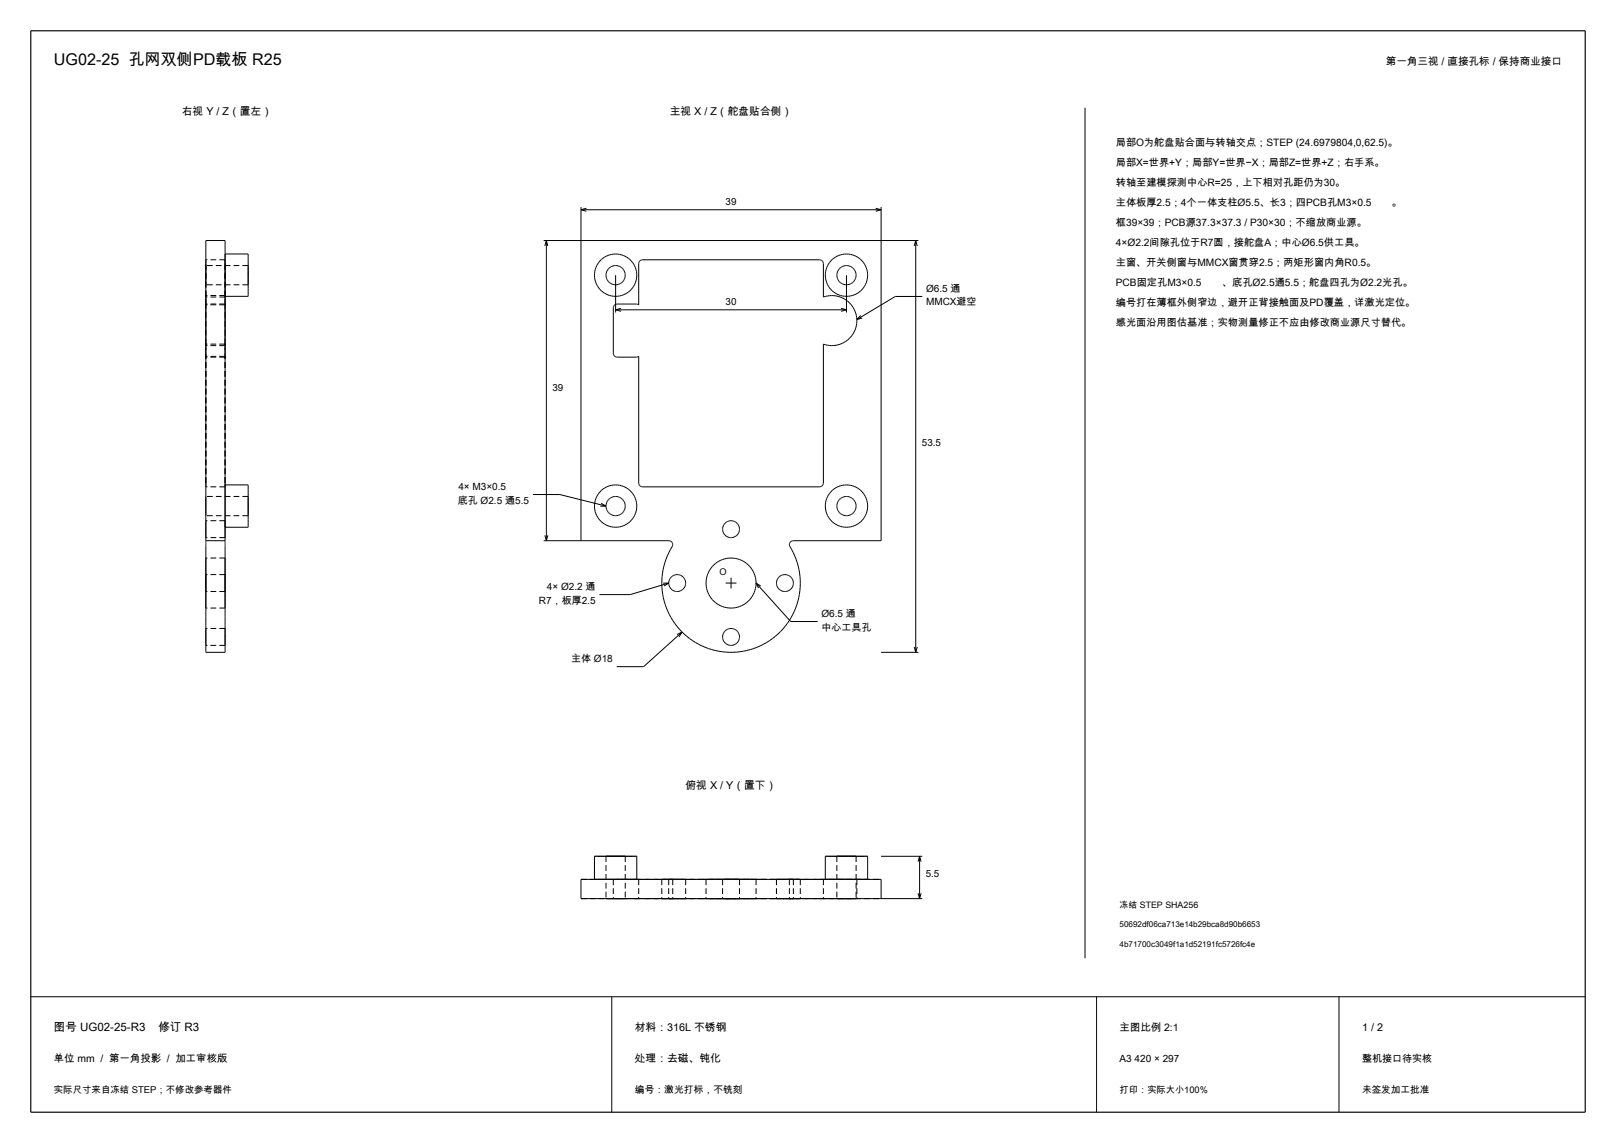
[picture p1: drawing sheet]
<svg xmlns="http://www.w3.org/2000/svg" width="420mm" height="297mm" viewBox="0 0 420 297" stroke-linecap="round" stroke-linejoin="round" font-family="sans-serif">
<path d="M8 8h404v281h-404z" fill="none" stroke="#000" stroke-width=".3"/>
<g fill="none" stroke="#000" stroke-width=".26">
<path d="M282 28v221M151 53.8v86.7M151 54.5h78M151 54.5l1.4 .4M152.4 54.1l-1.4 .4M227.6 54.1l1.4 .4M229 53.8v86.7h-22.8a1 1 0 0 0-.9 1.5 18 18 0 0 1-15.6 27.5 18 18 0 0 1-14.9-27.9 1 1 0 0 0-1-1.1h-32.5M229 54.5l-1.4 .4M53.5 62.5h5v107h-5zM58.5 66h6v11h-6M141.3 62.5h97.4M142 62.5v78"/>
<path d="M142 62.5l-.4 1.4M142 62.5l.4 1.4M160 71.5v9.7M166.3 67.8l.7-.3h46a1 1 0 0 1 1 1v8.7a6.5 6.5 0 0 1 8.7 6.1 6.5 6.5 0 0 1-8.7 6.1v36.1a1 1 0 0 1-1 1h-46a1 1 0 0 1-1-1v-32.9l-.6 .2h-5a1 1 0 0 1-1-1v-11.8a1 1 0 0 1 1-1h5l.6 .2v-10.7zM220 71.5v9.7M238 62.5v107M238 62.5l-.4 1.4M238 62.5l.4 1.4M239.7 77h-7l-10 6M160 80.5h60M160 80.5l1.4 .4M161.4 80.1l-1.4 .4"/>
<path d="M218.6 80.1l1.4 .4M220 80.5l-1.4 .4M223.7 82l-1 1M224.1 82.6l-1.4 .4M58.5 126h6v11h-6M138.5 128.5h7l12 3M141.6 139.1l.4 1.4M142.4 139.1l-.4 1.4M156.2 130.8l1.3 .7M157.5 131.5h-1.5M53.5 140.5h5M173.8 151.5l-10 3h-8"/>
<path d="M173.8 151.5h-1.5M173.8 151.5l-1.2 .8M188.6 151.5h2.8M190 150.1v2.8M196.5 151.5l9 10h7M196.5 151.5l.6 1.3M196.5 151.5l1.2 .8M177.3 164.2l-10 9h-7M177.3 164.2l-1.3 .7M177.3 164.2l-.8 1.3M229 169.5h9.7M237.6 168.1l.4 1.4"/>
<path d="M238.4 168.1l-.4 1.4M154.5 228.5v-6h11v6M214.5 228.5v-6h11v6M229 233.5v-5h-78v5h88.7M229 222.5h10.7M238.6 232.1l.4 1.4M239 222.5v11M239 222.5l-.4 1.4M239 222.5l.4 1.4M239.4 232.1l-.4 1.4M8 259h404M159 259v30"/>
<path d="M285 259v30M348 259v30"/>
<circle cx="160" cy="71.5" r="2.5"/>
<circle cx="220" cy="71.5" r="2.5"/>
<circle cx="160" cy="131.5" r="2.5"/>
<circle cx="190" cy="137.5" r="2.2"/>
<circle cx="220" cy="131.5" r="2.5"/>
<circle cx="176" cy="151.5" r="2.2"/>
<circle cx="190" cy="151.5" r="6.5"/>
<circle cx="204" cy="151.5" r="2.2"/>
<circle cx="190" cy="165.5" r="2.2"/>
</g>
<g fill="none" stroke="#000" stroke-width=".26" stroke-dasharray="1.5 .8" stroke-linecap="butt">
<path d="M53.5 68.5v-.1M53.5 68.4v-.1M53.5 68.3v-.1M53.5 68.2v-.1M53.5 68.1v-.1M53.5 68v-.1M53.5 67.9v-.1M53.5 67.8v-.1M53.5 67.7v-.1M53.5 67.6v-.1M53.5 77.2v-8.7M53.5 79.2v-1"/>
<path d="M53.5 78.2v-.8M53.5 77.4v-.4M53.5 77v-.2M53.5 76.8v.1M53.5 76.9v.1M53.5 77v.1M53.5 77.1v.1M53.5 79.2v-10.7M53.5 79.2v-.1M53.5 79.1v-.1M53.5 79v.1M53.5 79.1v.1"/>
<path d="M53.5 79.2v.1M53.5 79.3v.1M53.5 79.4v.1M53.5 79.5v.1M53.5 79.6v.1M53.5 79.7v.1M53.5 79.8v.1M53.5 79.9v.1M53.5 69v.1M53.5 69.1v.1M53.5 69.2v.3M53.5 69.5v.4"/>
<path d="M53.5 69.9v.5M53.5 70.4v.5M53.5 70.9v.6M53.5 71.5v.6M53.5 72.1v.5M53.5 72.6v.5M53.5 73.1v.4M53.5 73.5v.3M53.5 73.8v.1M53.5 73.9v.1M58.5 66v.1M58.5 66.1v.4"/>
<path d="M58.5 66.5v.7M58.5 67.2v.9M58.5 68.1v1M58.5 69.1v1.2M58.5 70.3v1.2M58.5 71.5v1.2M58.5 72.7v1.2M58.5 73.9v1M58.5 74.9v.9M58.5 75.8v.7M58.5 76.5v.4M58.5 76.9v.1"/>
<path d="M58.5 68.5v-.1M58.5 68.4v-.1M58.5 68.3v-.1M58.5 68.2v-.1M58.5 68.1v-.1M58.5 68v-.1M58.5 67.9v-.1M58.5 67.8v-.1M58.5 67.7v-.1M58.5 67.6v-.1M58.5 77.2v-8.7M58.5 79.2v-1"/>
<path d="M58.5 78.2v-.8M58.5 77.4v-.4M58.5 77v-.2M58.5 76.8v.1M58.5 77v.1M58.5 77.1v.1M58.5 79v.1M58.5 79.1v.1M58.5 79.2v.1M58.5 79.3v.1M58.5 79.4v.1M58.5 79.5v.1"/>
<path d="M58.5 79.6v.1M58.5 79.7v.1M58.5 79.8v.1M58.5 79.9v.1M58.5 79.2v-.1M58.5 79.1v-.1M58.5 79.2v-10.7M58.5 67.5h-5M58.5 77.2h-5M58.5 79.2h-5M58.5 79h-5M58.5 76.8h-5"/>
<path d="M64.5 69v.1M64.5 69.1v.1M64.5 69.2v.3M64.5 69.5v.4M64.5 69.9v.5M64.5 70.4v.5M64.5 70.9v.6M64.5 71.5v.6M64.5 72.1v.5M64.5 72.6v.5M64.5 73.1v.4M64.5 73.5v.3"/>
<path d="M64.5 73.8v.1M64.5 73.9v.1M64.5 69h-11M64.5 74h-11M154.5 71.5v.5M154.5 71v.5M154.5 72l.1 .5M154.6 70.5l-.1 .5M154.6 72.5l.1 .5M154.7 70l-.1 .5M154.7 73l.2 .5M154.9 69.5l-.2 .5"/>
<path d="M154.9 73.5l.2 .5M155.1 69.1l-.2 .4M155.1 74l.2 .4M155.3 68.6l-.2 .5M155.3 74.4l.3 .4M155.6 68.2l-.3 .4M155.6 74.8l.3 .4M155.9 67.8l-.3 .4M155.9 75.2l.4 .4M156.3 67.4l-.4 .4M156.3 75.6l.4 .3M156.7 67.1l-.4 .3"/>
<path d="M156.7 75.9l.4 .3M157.1 66.8l-.4 .3M157.1 76.2l.4 .2M157.5 66.6l-.4 .2M157.5 76.4l.5 .2M158 66.4l-.5 .2M158 76.6l.5 .2M158.5 66.2l-.5 .2M158.5 76.8l.5 .1M159 66.1l-.5 .1M159 76.9l.5 .1M159.5 66l-.5 .1"/>
<path d="M159.5 77h.5M160 66h-.5M160 77h.5M160.5 77l.5-.1M160.5 66h-.5M161 76.9l.5-.1M161 66.1l-.5-.1M161.5 76.8l.5-.2M161.5 66.2l-.5-.1M162 76.6l.5-.2M162 66.4l-.5-.2M162.5 76.4l.4-.2"/>
<path d="M162.5 66.6l-.5-.2M162.9 76.2l.4-.3M162.9 66.8l-.4-.2M163.3 75.9l.4-.3M163.3 67.1l-.4-.3M163.7 75.6l.4-.4M163.7 67.4l-.4-.3M164.1 75.2l.3-.4M164.1 67.8l-.4-.4M164.4 74.8l.3-.4M164.4 68.2l-.3-.4M164.7 74.4l.2-.4"/>
<path d="M164.7 68.6l-.3-.4M164.9 74l.2-.5M164.9 69.1l-.2-.5M165.1 73.5l.2-.5M165.1 69.5l-.2-.4M165.3 73l.1-.5M165.3 70l-.2-.5M165.4 72.5l.1-.5M165.4 70.5l-.1-.5M165.5 72v-.5M165.5 71l-.1-.5M165.5 71.5v-.5"/>
<path d="M214.5 71.5v.5M214.5 71v.5M214.5 72l.1 .5M214.6 70.5l-.1 .5M214.6 72.5l.1 .5M214.7 70l-.1 .5M214.7 73l.2 .5M214.9 69.5l-.2 .5M214.9 73.5l.2 .5M215.1 69.1l-.2 .4M215.1 74l.2 .4M215.3 68.6l-.2 .5"/>
<path d="M215.3 74.4l.3 .4M215.6 68.2l-.3 .4M215.6 74.8l.3 .4M215.9 67.8l-.3 .4M215.9 75.2l.4 .4M216.3 67.4l-.4 .4M216.3 75.6l.4 .3M216.7 67.1l-.4 .3M216.7 75.9l.4 .3M217.1 66.8l-.4 .3M217.1 76.2l.4 .2M217.5 66.6l-.4 .2"/>
<path d="M217.5 76.4l.5 .2M218 66.4l-.5 .2M218 76.6l.5 .2M218.5 66.2l-.5 .2M218.5 76.8l.5 .1M219 66.1l-.5 .1M219 76.9l.5 .1M219.5 66l-.5 .1M219.5 77h.5M220 66h-.5M220 77h.5M220.5 77l.5-.1"/>
<path d="M220.5 66h-.5M221 76.9l.5-.1M221 66.1l-.5-.1M221.5 76.8l.5-.2M221.5 66.2l-.5-.1M222 76.6l.5-.2M222 66.4l-.5-.2M222.5 76.4l.4-.2M222.5 66.6l-.5-.2M222.9 76.2l.4-.3M222.9 66.8l-.4-.2M223.3 75.9l.4-.3"/>
<path d="M223.3 67.1l-.4-.3M223.7 75.6l.4-.4M223.7 67.4l-.4-.3M224.1 75.2l.3-.4M224.1 67.8l-.4-.4M224.4 74.8l.3-.4M224.4 68.2l-.3-.4M224.7 74.4l.2-.4M224.7 68.6l-.3-.4M224.9 74l.2-.5M224.9 69.1l-.2-.5M225.1 73.5l.2-.5"/>
<path d="M225.1 69.5l-.2-.4M225.3 73l.1-.5M225.3 70l-.2-.5M225.4 72.5l.1-.5M225.4 70.5l-.1-.5M225.5 72v-.5M225.5 71l-.1-.5M225.5 71.5v-.5M53.5 89.4v.1M53.5 89.5v.1M53.5 89.6v.1M53.5 89.7v.1"/>
<path d="M53.5 89.8v-.2M53.5 89.6v-.4M53.5 89.2v-.8M53.5 88.4v-1M53.5 87.4v-1.3M53.5 86.1v-1.4M53.5 84.7v-1.4M53.5 83.3v-1.4M53.5 81.9v-1.4M53.5 80.5v-1.3M53.5 91.8v-11.8M53.5 92.8v-.1"/>
<path d="M53.5 92.7v-.1M53.5 91.8v.1M53.5 91.9v.1M53.5 92v.1M53.5 92.1v.1M53.5 92.2v.1M53.5 92.3v.1M53.5 92.4v.1M53.5 92.5v.1M53.5 92.6v.1M53.5 92.7v.1M58.5 89.4v.1"/>
<path d="M58.5 89.5v.1M58.5 89.6v.1M58.5 89.7v.1M58.5 89.8v-.2M58.5 89.6v-.4M58.5 89.2v-.8M58.5 88.4v-1M58.5 87.4v-1.3M58.5 86.1v-1.4M58.5 84.7v-1.4M58.5 83.3v-1.4M58.5 81.9v-1.4"/>
<path d="M58.5 80.5v-1.3M58.5 92.8v-.1M58.5 92.7v-.1M58.5 91.8v.1M58.5 91.9v.1M58.5 92v.1M58.5 92.1v.1M58.5 92.2v.1M58.5 92.3v.1M58.5 92.4v.1M58.5 92.5v.1M58.5 92.6v.1"/>
<path d="M58.5 92.7v.1M58.5 91.8v-11.8M58.5 89.4h-5M58.5 92.6h-5M58.5 92.8h-5M58.5 89.8h-5M53.5 125.5v-36.1M53.5 126.5v-.1M53.5 126.4v-.1M53.5 126.3v-.1M53.5 126.2v-.1M53.5 126.1v-.1"/>
<path d="M53.5 126v-.1M53.5 125.9v-.1M53.5 125.8v-.1M53.5 125.7v-.1M53.5 125.6v-.1M53.5 125.5v-32.9M53.5 135.3v.1M53.5 135.4v.1M53.5 135.5v.3M53.5 135.8v.3M53.5 136.1v.4M53.5 136.5v.5"/>
<path d="M53.5 137v.5M53.5 137.5v.5M53.5 138v.5M53.5 138.5v.4M53.5 138.9v.3M53.5 139.2v.3M53.5 139.5v.1M53.5 139.6v.1M53.5 129v.1M53.5 129.1v.1M53.5 129.2v.3M53.5 129.5v.4"/>
<path d="M53.5 129.9v.5M53.5 130.4v.5M53.5 130.9v.6M53.5 131.5v.6M53.5 132.1v.5M53.5 132.6v.5M53.5 133.1v.4M53.5 133.5v.3M53.5 133.8v.1M53.5 133.9v.1M58.5 126v.1M58.5 126.1v.4"/>
<path d="M58.5 126.5v.7M58.5 127.2v.9M58.5 128.1v1M58.5 129.1v1.2M58.5 130.3v1.2M58.5 131.5v1.2M58.5 132.7v1.2M58.5 133.9v1M58.5 134.9v.9M58.5 135.8v.7M58.5 136.5v.4M58.5 136.9v.1"/>
<path d="M58.5 125.5v-36.1M58.5 126.5v-.1M58.5 126.4v-.1M58.5 126.3v-.1M58.5 126.2v-.1M58.5 126.1v-.1M58.5 126v-.1M58.5 125.9v-.1M58.5 125.8v-.1M58.5 125.7v-.1M58.5 125.6v-.1M58.5 125.5v-32.9"/>
<path d="M58.5 135.3v.1M58.5 135.4v.1M58.5 135.5v.3M58.5 135.8v.3M58.5 136.1v.4M58.5 136.5v.5M58.5 137v.5M58.5 137.5v.5M58.5 138v.5M58.5 138.5v.4M58.5 138.9v.3M58.5 139.2v.3"/>
<path d="M58.5 139.5v.1M58.5 139.6v.1M58.5 126.5h-5M58.5 135.3h-5M58.5 139.7h-5M64.5 129v.1M64.5 129.1v.1M64.5 129.2v.3M64.5 129.5v.4M64.5 129.9v.5M64.5 130.4v.5M64.5 130.9v.6"/>
<path d="M64.5 131.5v.6M64.5 132.1v.5M64.5 132.6v.5M64.5 133.1v.4M64.5 133.5v.3M64.5 133.8v.1M64.5 133.9v.1M64.5 129h-11M64.5 134h-11M154.5 131.5v.5M154.5 131v.5M154.5 132l.1 .5"/>
<path d="M154.6 130.5l-.1 .5M154.6 132.5l.1 .5M154.7 130l-.1 .5M154.7 133l.2 .5M154.9 129.5l-.2 .5M154.9 133.5l.2 .5M155.1 129.1l-.2 .4M155.1 134l.2 .4M155.3 128.6l-.2 .5M155.3 134.4l.3 .4M155.6 128.2l-.3 .4M155.6 134.8l.3 .4"/>
<path d="M155.9 127.8l-.3 .4M155.9 135.2l.4 .4M156.3 127.4l-.4 .4M156.3 135.6l.4 .3M156.7 127.1l-.4 .3M156.7 135.9l.4 .3M157.1 126.8l-.4 .3M157.1 136.2l.4 .2M157.5 126.6l-.4 .2M157.5 136.4l.5 .2M158 126.4l-.5 .2M158 136.6l.5 .2"/>
<path d="M158.5 126.2l-.5 .2M158.5 136.8l.5 .1M159 126.1l-.5 .1M159 136.9l.5 .1M159.5 126l-.5 .1M159.5 137h.5M160 126h-.5M160 137h.5M160.5 137l.5-.1M160.5 126h-.5M161 136.9l.5-.1M161 126.1l-.5-.1"/>
<path d="M161.5 136.8l.5-.2M161.5 126.2l-.5-.1M162 136.6l.5-.2M162 126.4l-.5-.2M162.5 136.4l.4-.2M162.5 126.6l-.5-.2M162.9 136.2l.4-.3M162.9 126.8l-.4-.2M163.3 135.9l.4-.3M163.3 127.1l-.4-.3M163.7 135.6l.4-.4M163.7 127.4l-.4-.3"/>
<path d="M164.1 135.2l.3-.4M164.1 127.8l-.4-.4M164.4 134.8l.3-.4M164.4 128.2l-.3-.4M164.7 134.4l.2-.4M164.7 128.6l-.3-.4M164.9 134l.2-.5M164.9 129.1l-.2-.5M165.1 133.5l.2-.5M165.1 129.5l-.2-.4M165.3 133l.1-.5M165.3 130l-.2-.5"/>
<path d="M165.4 132.5l.1-.5M165.4 130.5l-.1-.5M165.5 132v-.5M165.5 131l-.1-.5M165.5 131.5v-.5M214.5 131.5v.5M214.5 131v.5M214.5 132l.1 .5M214.6 130.5l-.1 .5M214.6 132.5l.1 .5M214.7 130l-.1 .5M214.7 133l.2 .5"/>
<path d="M214.9 129.5l-.2 .5M214.9 133.5l.2 .5M215.1 129.1l-.2 .4M215.1 134l.2 .4M215.3 128.6l-.2 .5M215.3 134.4l.3 .4M215.6 128.2l-.3 .4M215.6 134.8l.3 .4M215.9 127.8l-.3 .4M215.9 135.2l.4 .4M216.3 127.4l-.4 .4M216.3 135.6l.4 .3"/>
<path d="M216.7 127.1l-.4 .3M216.7 135.9l.4 .3M217.1 126.8l-.4 .3M217.1 136.2l.4 .2M217.5 126.6l-.4 .2M217.5 136.4l.5 .2M218 126.4l-.5 .2M218 136.6l.5 .2M218.5 126.2l-.5 .2M218.5 136.8l.5 .1M219 126.1l-.5 .1M219 136.9l.5 .1"/>
<path d="M219.5 126l-.5 .1M219.5 137h.5M220 126h-.5M220 137h.5M220.5 137l.5-.1M220.5 126h-.5M221 136.9l.5-.1M221 126.1l-.5-.1M221.5 136.8l.5-.2M221.5 126.2l-.5-.1M222 136.6l.5-.2M222 126.4l-.5-.2"/>
<path d="M222.5 136.4l.4-.2M222.5 126.6l-.5-.2M222.9 136.2l.4-.3M222.9 126.8l-.4-.2M223.3 135.9l.4-.3M223.3 127.1l-.4-.3M223.7 135.6l.4-.4M223.7 127.4l-.4-.3M224.1 135.2l.3-.4M224.1 127.8l-.4-.4M224.4 134.8l.3-.4M224.4 128.2l-.3-.4"/>
<path d="M224.7 134.4l.2-.4M224.7 128.6l-.3-.4M224.9 134l.2-.5M224.9 129.1l-.2-.5M225.1 133.5l.2-.5M225.1 129.5l-.2-.4M225.3 133l.1-.5M225.3 130l-.2-.5M225.4 132.5l.1-.5M225.4 130.5l-.1-.5M225.5 132v-.5M225.5 131l-.1-.5"/>
<path d="M225.5 131.5v-.5M53.5 149.3v.1M53.5 149.4v.1M53.5 149.5v.3M53.5 149.8v.3M53.5 150.1v.4M53.5 150.5v.5M53.5 151v.5M53.5 151.5v.5M53.5 152v.5M53.5 152.5v.4M53.5 152.9v.3"/>
<path d="M53.5 153.2v.3M53.5 153.5v.1M53.5 153.6v.1M53.5 145v.2M53.5 145.2v.4M53.5 145.6v.8M53.5 146.4v1M53.5 147.4v1.3M53.5 148.7v1.4M53.5 150.1v1.4M53.5 151.5v1.4M53.5 152.9v1.4"/>
<path d="M53.5 154.3v1.3M53.5 155.6v1M53.5 156.6v.8M53.5 157.4v.4M53.5 157.8v.2M58.5 149.3v.1M58.5 149.4v.1M58.5 149.5v.3M58.5 149.8v.3M58.5 150.1v.4M58.5 150.5v.5M58.5 151v.5"/>
<path d="M58.5 151.5v.5M58.5 152v.5M58.5 152.5v.4M58.5 152.9v.3M58.5 153.2v.3M58.5 153.5v.1M58.5 153.6v.1M58.5 145v.2M58.5 145.2v.4M58.5 145.6v.8M58.5 146.4v1M58.5 147.4v1.3"/>
<path d="M58.5 148.7v1.4M58.5 150.1v1.4M58.5 151.5v1.4M58.5 152.9v1.4M58.5 154.3v1.3M58.5 155.6v1M58.5 156.6v.8M58.5 157.4v.4M58.5 157.8v.2M58.5 149.3h-5M58.5 145h-5M58.5 153.7h-5"/>
<path d="M58.5 158h-5M53.5 163.3v.1M53.5 163.4v.1M53.5 163.5v.3M53.5 163.8v.3M53.5 164.1v.4M53.5 164.5v.5M53.5 165v.5M53.5 165.5v.5M53.5 166v.5M53.5 166.5v.4M53.5 166.9v.3"/>
<path d="M53.5 167.2v.3M53.5 167.5v.1M53.5 167.6v.1M58.5 163.3v.1M58.5 163.4v.1M58.5 163.5v.3M58.5 163.8v.3M58.5 164.1v.4M58.5 164.5v.5M58.5 165v.5M58.5 165.5v.5M58.5 166v.5"/>
<path d="M58.5 166.5v.4M58.5 166.9v.3M58.5 167.2v.3M58.5 167.5v.1M58.5 167.6v.1M58.5 163.3h-5M58.5 167.7h-5M151 228.5h22.8M151 233.5h22.8M154.5 228.5h.1M154.5 222.5h.1M154.6 228.5h-.1"/>
<path d="M154.6 228.5h.4M154.6 222.5h.4M154.8 228.5h-.2M155 228.5h-.2M155 228.5h.7M155 222.5h.7M155.3 228.5h-.3M155.7 228.5h-.4M155.7 228.5h.9M155.7 222.5h.9M156.1 228.5h-.4M156.6 228.5h-.5"/>
<path d="M156.6 228.5h1M156.6 222.5h1M157.1 228.5h-.5M157.5 233.5h.1M157.5 222.5h.1M157.5 222.5v11M157.6 233.5h-.1M157.6 233.5h.1M157.6 222.5h-.1M157.6 222.5h.1M157.6 228.5h-.5M157.6 228.5h1.2"/>
<path d="M157.6 222.5h1.2M157.7 233.5h-.1M157.7 233.5h.3M157.7 222.5h-.1M157.7 222.5h.3M157.9 233.5h-.2M157.9 222.5h-.2M158 233.5h-.1M158 233.5h.4M158 222.5h-.1M158 222.5h.4M158.2 228.5h-.6"/>
<path d="M158.2 233.5h-.2M158.2 222.5h-.2M158.4 233.5h-.2M158.4 233.5h.5M158.4 222.5h-.2M158.4 222.5h.5M158.7 233.5h-.3M158.7 222.5h-.3M158.8 228.5h-.6M158.8 228.5h1.2M158.8 222.5h1.2M158.9 233.5h-.2"/>
<path d="M158.9 233.5h.5M158.9 222.5h-.2M158.9 222.5h.5M159.2 233.5h-.3M159.2 222.5h-.3M159.4 228.5h-.6M159.4 228.5v5M159.4 228.5h.1M159.4 233.5h-.2M159.4 233.5h.6M159.4 222.5h-.2M159.4 222.5h.6"/>
<path d="M159.5 233.5h-.1M159.5 228.5h.1M159.6 233.5h-.1M159.6 228.5h.1M159.7 228.5h.1M159.7 233.5h-.1M159.7 233.5h-.3M159.7 222.5h-.3M159.8 228.5h.1M159.8 233.5h-.1M159.9 228.5h.1M159.9 233.5h-.1"/>
<path d="M160 228.5h.1M160 233.5h-.1M160 228.5h-.6M160 228.5h1.2M160 222.5h1.2M160 233.5h-.3M160 233.5h.6M160 222.5h-.3M160 222.5h.6M160.1 228.5h.1M160.1 233.5h-.1M160.2 228.5h.1"/>
<path d="M160.2 233.5h-.1M160.3 233.5h-.3M160.3 222.5h-.3M160.3 228.5h.1M160.3 233.5h-.1M160.4 233.5h-.1M160.6 233.5h.5M160.6 233.5h-.3M160.6 222.5h.5M160.6 222.5h-.3M160.6 228.5h-.6M160.8 233.5h-.2"/>
<path d="M160.8 222.5h-.2M161.1 233.5h.5M161.1 233.5h-.3M161.1 222.5h.5M161.1 222.5h-.3M161.2 228.5h1.2M161.2 228.5h-.6M161.2 222.5h1.2M161.3 233.5h-.2M161.3 222.5h-.2M161.6 233.5h.4M161.6 233.5h-.3"/>
<path d="M161.6 222.5h.4M161.6 222.5h-.3M161.8 233.5h-.2M161.8 222.5h-.2M161.8 228.5h-.6M162 233.5h.3M162 233.5h-.2M162 222.5h.3M162 222.5h-.2M162.1 233.5h-.1M162.1 222.5h-.1M162.3 233.5h.1"/>
<path d="M162.3 233.5h-.2M162.3 222.5h.1M162.3 222.5h-.2M162.4 233.5h-.1M162.4 222.5h-.1M162.4 228.5h1M162.4 228.5h-.6M162.4 222.5h1M162.4 233.5h.1M162.4 222.5h.1M162.5 233.5h-.1M162.5 222.5h-.1"/>
<path d="M162.5 222.5v11M162.9 228.5h-.5M163.4 228.5h.9M163.4 228.5h-.5M163.4 222.5h.9M163.9 228.5h-.5M164.3 228.5h.7M164.3 228.5h-.4M164.3 222.5h.7M164.7 228.5h-.4M165 228.5h.4M165 228.5h-.3"/>
<path d="M165 222.5h.4M165.2 228.5h-.2M165.4 228.5h.1M165.4 228.5h-.2M165.4 222.5h.1M165.4 228.5h-5M165.4 233.5h-5M165.5 228.5h-.1M165.5 233.5h-.1M165.5 228.5h.1M165.6 233.5h-.1M165.6 228.5h.1"/>
<path d="M165.7 233.5h-.1M165.7 228.5h.1M165.8 233.5h-.1M165.8 228.5h.1M165.9 233.5h-.1M165.9 228.5h.1M166 233.5h-.1M166 228.5v5M166 228.5h.1M166.1 233.5h-.1M166.1 228.5h.1M166.2 233.5h-.1"/>
<path d="M166.2 228.5h.1M166.3 228.5h.1M166.3 233.5h-.1M166.4 228.5h.1M166.4 233.5h-.1M166.5 228.5h.1M166.5 233.5h-.1M166.6 228.5h.1M166.6 233.5h-.1M166.7 228.5h.1M166.7 233.5h-.1M166.8 228.5h.1"/>
<path d="M166.8 233.5h-.1M166.9 228.5h.1M166.9 233.5h-.1M167 233.5h-.1M172 228.5h.5M172 233.5h.5M172 228.5v5M172.1 228.5h-.1M172.1 233.5h-.1M172.2 228.5h-.1M172.2 233.5h-.1M172.4 228.5h-.2"/>
<path d="M172.4 233.5h-.2M172.5 228.5h1.3M172.5 233.5h1.3M172.5 228.5h-.1M172.5 233.5h-.1M172.7 228.5h-.2M172.7 233.5h-.2M172.9 228.5h-.2M172.9 233.5h-.2M173.1 228.5h-.2M173.1 233.5h-.2M173.4 228.5h-.3"/>
<path d="M173.4 233.5h-.3M173.7 228.5h-.3M173.7 233.5h-.3M173.8 228.5h2.1M173.8 233.5h2.1M173.8 228.5h.1M173.8 233.5h.1M173.8 228.5v5M173.8 228.5h.2M173.8 233.5h.2M173.9 228.5h-.1M173.9 228.5h.1"/>
<path d="M173.9 233.5h-.1M173.9 233.5h.1M174 228.5h.1M174 233.5h.1M174 228.5h-.3M174 233.5h-.3M174 228.5h-.1M174 228.5h.3M174 233.5h-.1M174 233.5h.3M174.1 228.5h.1M174.1 233.5h.1"/>
<path d="M174.1 228.5h-.1M174.1 233.5h-.1M174.2 228.5h.1M174.2 233.5h.1M174.3 228.5h.1M174.3 233.5h.1M174.3 228.5h-.2M174.3 228.5h.3M174.3 233.5h-.2M174.3 233.5h.3M174.3 228.5h-.3M174.3 233.5h-.3"/>
<path d="M174.4 228.5h.1M174.4 233.5h.1M174.4 228.5h-.1M174.4 233.5h-.1M174.5 228.5h.1M174.5 233.5h.1M174.6 228.5h.1M174.6 233.5h.1M174.6 228.5h-.2M174.6 228.5h.4M174.6 233.5h-.2M174.6 233.5h.4"/>
<path d="M174.7 228.5h-.4M174.7 233.5h-.4M174.7 228.5h.1M174.7 233.5h.1M174.8 228.5h-.1M174.8 233.5h-.1M174.8 228.5h-.2M174.8 233.5h-.2M174.8 228.5v5M175 228.5h-.2M175 228.5h.5M175 233.5h-.2"/>
<path d="M175 233.5h.5M175.3 228.5h-.3M175.3 233.5h-.3M175.5 228.5h-.2M175.5 228.5h.5M175.5 233.5h-.2M175.5 233.5h.5M175.8 228.5h-.3M175.8 233.5h-.3M175.9 228.5h2.9M175.9 233.5h2.9M176 228.5h-.2"/>
<path d="M176 228.5h.5M176 233.5h-.2M176 233.5h.5M176.2 228.5h-.2M176.2 233.5h-.2M176.5 228.5h.5M176.5 228.5h-.3M176.5 233.5h.5M176.5 233.5h-.3M176.7 228.5h-.2M176.7 233.5h-.2M177 228.5h.4"/>
<path d="M177 228.5h-.3M177 233.5h.4M177 233.5h-.3M177.2 228.5h-.2M177.2 233.5h-.2M177.4 228.5h.3M177.4 228.5h-.2M177.4 233.5h.3M177.4 233.5h-.2M177.6 228.5h-.2M177.6 233.5h-.2M177.7 228.5h.3"/>
<path d="M177.7 228.5h-.1M177.7 233.5h.3M177.7 233.5h-.1M177.9 228.5h-.2M177.9 233.5h-.2M178 228.5h.1M178 228.5h-.1M178 233.5h.1M178 233.5h-.1M178.1 228.5h-.1M178.1 233.5h-.1M178.1 228.5h.1"/>
<path d="M178.1 233.5h.1M178.2 228.5h-.1M178.2 233.5h-.1M178.2 228.5v5M178.8 228.5h3.4M178.8 233.5h3.4M182.2 228.5h3.8M182.2 233.5h3.8M183.5 228.5h.2M183.5 233.5h.2M183.5 228.5v5M183.7 228.5h-.2"/>
<path d="M183.7 228.5h.4M183.7 233.5h-.2M183.7 233.5h.4M183.9 228.5h-.2M183.9 233.5h-.2M184.1 228.5h-.2M184.1 228.5h.8M184.1 233.5h-.2M184.1 233.5h.8M184.5 228.5h-.4M184.5 233.5h-.4M184.9 228.5h-.4"/>
<path d="M184.9 228.5h1M184.9 233.5h-.4M184.9 233.5h1M185.4 228.5h-.5M185.4 233.5h-.5M185.9 228.5h-.5M185.9 228.5h1.3M185.9 233.5h-.5M185.9 233.5h1.3M186 228.5h4M186 233.5h4M186.5 228.5h-.6"/>
<path d="M186.5 233.5h-.6M187.2 228.5h-.7M187.2 228.5h1.4M187.2 233.5h-.7M187.2 233.5h1.4M187.8 228.5h.1M187.8 233.5h.1M187.8 228.5v5M187.9 228.5h-.7M187.9 233.5h-.7M187.9 228.5h-.1M187.9 228.5h.1"/>
<path d="M187.9 233.5h-.1M187.9 233.5h.1M188 228.5h-.1M188 228.5h.3M188 233.5h-.1M188 233.5h.3M188.1 228.5h-.1M188.1 233.5h-.1M188.3 228.5h-.2M188.3 228.5h.3M188.3 233.5h-.2M188.3 233.5h.3"/>
<path d="M188.4 228.5h-.1M188.4 233.5h-.1M188.6 228.5h-.7M188.6 228.5h1.4M188.6 233.5h-.7M188.6 233.5h1.4M188.6 228.5h-.2M188.6 228.5h.4M188.6 233.5h-.2M188.6 233.5h.4M188.8 228.5h-.2M188.8 233.5h-.2"/>
<path d="M189 228.5h-.2M189 228.5h.5M189 233.5h-.2M189 233.5h.5M189.3 228.5h-.7M189.3 233.5h-.7M189.3 228.5h-.3M189.3 233.5h-.3M189.5 228.5h-.2M189.5 228.5h.5M189.5 233.5h-.2M189.5 233.5h.5"/>
<path d="M189.8 228.5h-.3M189.8 233.5h-.3M190 228.5h4M190 228.5h-.2M190 228.5h.5M190 228.5h-.7M190 228.5h1.4M190 233.5h4M190 233.5h-.2M190 233.5h.5M190 233.5h-.7M190 233.5h1.4"/>
<path d="M190.2 228.5h-.2M190.2 233.5h-.2M190.5 228.5h.5M190.5 228.5h-.3M190.5 233.5h.5M190.5 233.5h-.3M190.7 228.5h-.2M190.7 233.5h-.2M190.7 228.5h-.7M190.7 233.5h-.7M191 228.5h.4M191 228.5h-.3"/>
<path d="M191 233.5h.4M191 233.5h-.3M191.2 228.5h-.2M191.2 233.5h-.2M191.4 228.5h.3M191.4 228.5h-.2M191.4 233.5h.3M191.4 233.5h-.2M191.4 228.5h1.4M191.4 228.5h-.7M191.4 233.5h1.4M191.4 233.5h-.7"/>
<path d="M191.6 228.5h-.2M191.6 233.5h-.2M191.7 228.5h.3M191.7 228.5h-.1M191.7 233.5h.3M191.7 233.5h-.1M191.9 228.5h-.2M191.9 233.5h-.2M192 228.5h.1M192 228.5h-.1M192 233.5h.1M192 233.5h-.1"/>
<path d="M192.1 228.5h-.1M192.1 233.5h-.1M192.1 228.5h.1M192.1 233.5h.1M192.1 228.5h-.7M192.1 233.5h-.7M192.2 228.5h-.1M192.2 233.5h-.1M192.2 228.5v5M192.8 228.5h1.3M192.8 228.5h-.7M192.8 233.5h1.3"/>
<path d="M192.8 233.5h-.7M193.5 228.5h-.7M193.5 233.5h-.7M194 228.5h3.8M194 233.5h3.8M194.1 228.5h1M194.1 228.5h-.6M194.1 233.5h1M194.1 233.5h-.6M194.6 228.5h-.5M194.6 233.5h-.5M195.1 228.5h.8"/>
<path d="M195.1 228.5h-.5M195.1 233.5h.8M195.1 233.5h-.5M195.5 228.5h-.4M195.5 233.5h-.4M195.9 228.5h.4M195.9 228.5h-.4M195.9 233.5h.4M195.9 233.5h-.4M196.1 228.5h-.2M196.1 233.5h-.2M196.3 228.5h.2"/>
<path d="M196.3 228.5h-.2M196.3 233.5h.2M196.3 233.5h-.2M196.5 228.5h-.2M196.5 233.5h-.2M196.5 228.5v5M197.8 228.5h3.4M197.8 233.5h3.4M201.2 228.5h2.9M201.2 233.5h2.9M201.8 228.5h.1M201.8 233.5h.1"/>
<path d="M201.8 228.5v5M201.9 228.5h-.1M201.9 228.5h.1M201.9 233.5h-.1M201.9 233.5h.1M202 228.5h-.1M202 228.5h.3M202 233.5h-.1M202 233.5h.3M202.1 228.5h-.1M202.1 233.5h-.1M202.3 228.5h-.2"/>
<path d="M202.3 228.5h.3M202.3 233.5h-.2M202.3 233.5h.3M202.4 228.5h-.1M202.4 233.5h-.1M202.6 228.5h-.2M202.6 228.5h.4M202.6 233.5h-.2M202.6 233.5h.4M202.8 228.5h-.2M202.8 233.5h-.2M203 228.5h-.2"/>
<path d="M203 228.5h.5M203 233.5h-.2M203 233.5h.5M203.3 228.5h-.3M203.3 233.5h-.3M203.5 228.5h-.2M203.5 228.5h.5M203.5 233.5h-.2M203.5 233.5h.5M203.8 228.5h-.3M203.8 233.5h-.3M204 228.5h-.2"/>
<path d="M204 228.5h.5M204 233.5h-.2M204 233.5h.5M204.1 228.5h2.1M204.1 233.5h2.1M204.2 228.5h-.2M204.2 233.5h-.2M204.5 228.5h.5M204.5 228.5h-.3M204.5 233.5h.5M204.5 233.5h-.3M204.7 228.5h-.2"/>
<path d="M204.7 233.5h-.2M205 228.5h.4M205 228.5h-.3M205 233.5h.4M205 233.5h-.3M205.2 228.5v5M205.2 228.5h-.2M205.2 233.5h-.2M205.2 228.5h.1M205.2 233.5h.1M205.3 228.5h-.1M205.3 233.5h-.1"/>
<path d="M205.4 228.5h.3M205.4 228.5h-.2M205.4 233.5h.3M205.4 233.5h-.2M205.4 228.5h-.1M205.4 233.5h-.1M205.5 228.5h-.1M205.5 233.5h-.1M205.6 228.5h-.2M205.6 233.5h-.2M205.6 228.5h-.1M205.6 233.5h-.1"/>
<path d="M205.7 228.5h-.4M205.7 233.5h-.4M205.7 228.5h.3M205.7 228.5h-.1M205.7 233.5h.3M205.7 233.5h-.1M205.8 228.5h-.1M205.8 233.5h-.1M205.9 228.5h-.2M205.9 233.5h-.2M205.9 228.5h-.1M205.9 233.5h-.1"/>
<path d="M206 228.5h.1M206 228.5h-.1M206 233.5h.1M206 233.5h-.1M206 228.5h-.3M206 233.5h-.3M206.1 228.5h-.1M206.1 233.5h-.1M206.1 228.5h.1M206.1 233.5h.1M206.2 228.5h-.2M206.2 228.5h22.8"/>
<path d="M206.2 233.5h-.2M206.2 233.5h22.8M206.2 228.5h-.1M206.2 233.5h-.1M206.2 228.5v5M206.2 228.5h1.3M206.2 233.5h1.3M206.3 228.5h-.3M206.3 233.5h-.3M206.6 228.5h-.3M206.6 233.5h-.3M206.9 228.5h-.3"/>
<path d="M206.9 233.5h-.3M207.1 228.5h-.2M207.1 233.5h-.2M207.3 228.5h-.2M207.3 233.5h-.2M207.5 228.5h-.2M207.5 233.5h-.2M207.5 228.5h.5M207.5 233.5h.5M207.6 228.5h-.1M207.6 233.5h-.1M207.8 228.5h-.2"/>
<path d="M207.8 233.5h-.2M207.9 228.5h-.1M207.9 233.5h-.1M208 228.5h-.1M208 233.5h-.1M208 228.5v5M213 228.5h-46M213 233.5h-46M213.1 228.5h-.1M213.1 233.5h-.1M213.2 228.5h-.1M213.2 233.5h-.1"/>
<path d="M213.3 228.5h-.1M213.3 233.5h-.1M213.4 228.5h-.1M213.4 233.5h-.1M213.5 228.5h-.1M213.5 233.5h-.1M213.6 228.5h-.1M213.6 233.5h-.1M213.7 228.5h-.1M213.7 233.5h-.1M213.8 228.5h-.1M213.8 233.5h-.1"/>
<path d="M213.9 228.5h-.1M213.9 233.5h-.1M214 228.5h-.1M214 233.5h-.1M214 228.5h.9M214 228.5v5M214 233.5h.9M214.5 228.5h.1M214.5 222.5h.1M214.6 228.5h-.1M214.6 228.5h.4M214.6 222.5h.4"/>
<path d="M214.8 228.5h-.2M214.9 228.5h.8M214.9 233.5h.8M215 228.5h-.2M215 228.5h.7M215 222.5h.7M215.3 228.5h-.3M215.7 228.5h-.4M215.7 228.5h.9M215.7 222.5h.9M215.7 233.5h.9M216.1 228.5h-.4"/>
<path d="M216.6 228.5h-.5M216.6 228.5h1M216.6 222.5h1M216.6 228.5h.9M216.6 233.5h.9M217.1 228.5h-.5M217.5 233.5h.1M217.5 222.5h.1M217.5 222.5v11M217.5 228.5h.9M217.5 233.5h.9M217.6 233.5h-.1"/>
<path d="M217.6 233.5h.1M217.6 222.5h-.1M217.6 222.5h.1M217.6 228.5h-.5M217.6 228.5h1.2M217.6 222.5h1.2M217.7 233.5h-.1M217.7 233.5h.3M217.7 222.5h-.1M217.7 222.5h.3M217.9 233.5h-.2M217.9 222.5h-.2"/>
<path d="M218 233.5h-.1M218 233.5h.4M218 222.5h-.1M218 222.5h.4M218.2 228.5h-.6M218.2 233.5h-.2M218.2 222.5h-.2M218.4 228.5h.8M218.4 233.5h.8M218.4 233.5h-.2M218.4 233.5h.5M218.4 222.5h-.2"/>
<path d="M218.4 222.5h.5M218.7 233.5h-.3M218.7 222.5h-.3M218.8 228.5h-.6M218.8 228.5h1.2M218.8 222.5h1.2M218.9 233.5h-.2M218.9 233.5h.5M218.9 222.5h-.2M218.9 222.5h.5M219.2 233.5h-.3M219.2 222.5h-.3"/>
<path d="M219.2 228.5h.7M219.2 233.5h.7M219.4 228.5h-.6M219.4 233.5h-.2M219.4 233.5h.6M219.4 222.5h-.2M219.4 222.5h.6M219.7 233.5h-.3M219.7 222.5h-.3M219.9 228.5h.7M219.9 233.5h.7M220 228.5h-.6"/>
<path d="M220 228.5h1.2M220 222.5h1.2M220 233.5h-.3M220 233.5h.6M220 222.5h-.3M220 222.5h.6M220.3 233.5h-.3M220.3 222.5h-.3M220.6 233.5h.5M220.6 233.5h-.3M220.6 222.5h.5M220.6 222.5h-.3"/>
<path d="M220.6 228.5h-.6M220.6 228.5h.6M220.6 233.5h.6M220.8 233.5h-.2M220.8 222.5h-.2M221.1 233.5h.5M221.1 233.5h-.3M221.1 222.5h.5M221.1 222.5h-.3M221.2 228.5h1.2M221.2 228.5h-.6M221.2 222.5h1.2"/>
<path d="M221.2 228.5h.6M221.2 233.5h.6M221.3 233.5h-.2M221.3 222.5h-.2M221.6 233.5h.4M221.6 233.5h-.3M221.6 222.5h.4M221.6 222.5h-.3M221.8 228.5h.4M221.8 233.5h.4M221.8 233.5h-.2M221.8 222.5h-.2"/>
<path d="M221.8 228.5h-.6M222 233.5h.3M222 233.5h-.2M222 222.5h.3M222 222.5h-.2M222.1 233.5h-.1M222.1 222.5h-.1M222.2 228.5h.3M222.2 233.5h.3M222.3 233.5h.1M222.3 233.5h-.2M222.3 222.5h.1"/>
<path d="M222.3 222.5h-.2M222.4 233.5h-.1M222.4 222.5h-.1M222.4 228.5h1M222.4 228.5h-.6M222.4 222.5h1M222.4 233.5h.1M222.4 222.5h.1M222.5 228.5h.1M222.5 233.5h.1M222.5 233.5h-.1M222.5 222.5h-.1"/>
<path d="M222.5 222.5v11M222.6 228.5h.1M222.6 233.5h.1M222.7 228.5v5M222.9 228.5h-.5M223.4 228.5h.9M223.4 228.5h-.5M223.4 222.5h.9M223.9 228.5h-.5M224.3 228.5h.7M224.3 228.5h-.4M224.3 222.5h.7"/>
<path d="M224.7 228.5h-.4M225 228.5h.4M225 228.5h-.3M225 222.5h.4M225.2 228.5h-.2M225.4 228.5h.1M225.4 228.5h-.2M225.4 222.5h.1M225.5 228.5h-.1"/>
</g>
<text font-size="4.2" x="14" y="17">UG02-25 孔网双侧PD载板 R25</text>
<g font-size="3">
<text x="14" y="268">图号 UG02-25-R3</text>
<text x="41.2" y="268">修订 R3</text>
</g>
<g font-size="2.8">
<text x="360.2" y="17">第一角三视 / 直接孔标 / 保持商业接口</text>
<text x="47.3" y="30">右视 Y / Z（置左）</text>
<text x="174.1" y="30">主视 X / Z（舵盘贴合侧）</text>
<text x="178.2" y="205">俯视 X / Y（置下）</text>
<text x="165" y="268">材料：316L 不锈钢</text>
<text x="354" y="268">1 / 2</text>
<text x="165" y="276">处理：去磁、钝化</text>
</g>
<g font-size="2.7">
<text x="291" y="268">主图比例 2:1</text>
<text x="14" y="276">单位 mm / 第一角投影 / 加工审核版</text>
</g>
<g font-size="2.6">
<text x="290" y="38">局部O为舵盘贴合面与转轴交点；STEP (24.6979804,0,62.5)。</text>
<text x="290" y="43.2">局部X=世界+Y；局部Y=世界−X；局部Z=世界+Z；右手系。</text>
<text x="290" y="48.4">转轴至建模探测中心R=25，上下相对孔距仍为30。</text>
<text x="290" y="53.6">主体板厚2.5；4个一体支柱Ø5.5、长3；四PCB孔M3×0.5</text>
<text x="361.8" y="53.6">。</text>
<text x="290" y="58.8">框39×39；PCB源37.3×37.3 / P30×30；不缩放商业源。</text>
<text x="290" y="64">4×Ø2.2间隙孔位于R7圆，接舵盘A；中心Ø6.5供工具。</text>
<text x="290" y="69.2">主窗、开关侧窗与MMCX窗贯穿2.5；两矩形窗内角R0.5。</text>
<text x="240.7" y="75.8">Ø6.5 通</text>
<text x="290" y="74.4">PCB固定孔M3×0.5</text>
<text x="317.6" y="74.4">、底孔Ø2.5通5.5；舵盘四孔为Ø2.2光孔。</text>
<text x="240.7" y="79.4">MMCX避空</text>
<text x="290" y="79.6">编号打在薄框外侧窄边，避开正背接触面及PD覆盖，详激光定位。</text>
<text x="290" y="84.8">感光面沿用图估基准；实物测量修正不应由修改商业源尺寸替代。</text>
<text x="119" y="130.9">底孔 Ø2.5 通5.5</text>
<text x="119.1" y="127.3">4× M3×0.5</text>
<text x="142.2" y="153.3">4× Ø2.2 通</text>
<text x="140.1" y="156.9">R7，板厚2.5</text>
<text x="213.5" y="160.3">Ø6.5 通</text>
<text x="213.5" y="163.9">中心工具孔</text>
<text x="148.4" y="172">主体 Ø18</text>
<text x="291" y="276">A3 420 × 297</text>
<text x="354" y="276">整机接口待实核</text>
</g>
<g font-size="2.5">
<text x="188.6" y="53.3">39</text>
<text x="188.6" y="79.3">30</text>
<text x="143.6" y="101.5">39</text>
<text x="239.6" y="116">53.5</text>
<text x="240.6" y="228">5.5</text>
<text x="14" y="284">实际尺寸来自冻结 STEP；不修改参考器件</text>
<text x="165" y="284">编号：激光打标，不铣刻</text>
<text x="354" y="284">未签发加工批准</text>
</g>
<g font-size="2.4">
<text x="187" y="149.5">O</text>
<text x="291" y="284">打印：实际大小100%</text>
</g>
<text font-size="2.3" x="291" y="236">冻结 STEP SHA256</text>
<g font-size="2.1">
<text x="291" y="241">50692df06ca713e14b29bca8d90b6653</text>
<text x="291" y="246">4b71700c3049f1a1d52191fc5726fc4e</text>
</g>
</svg>
